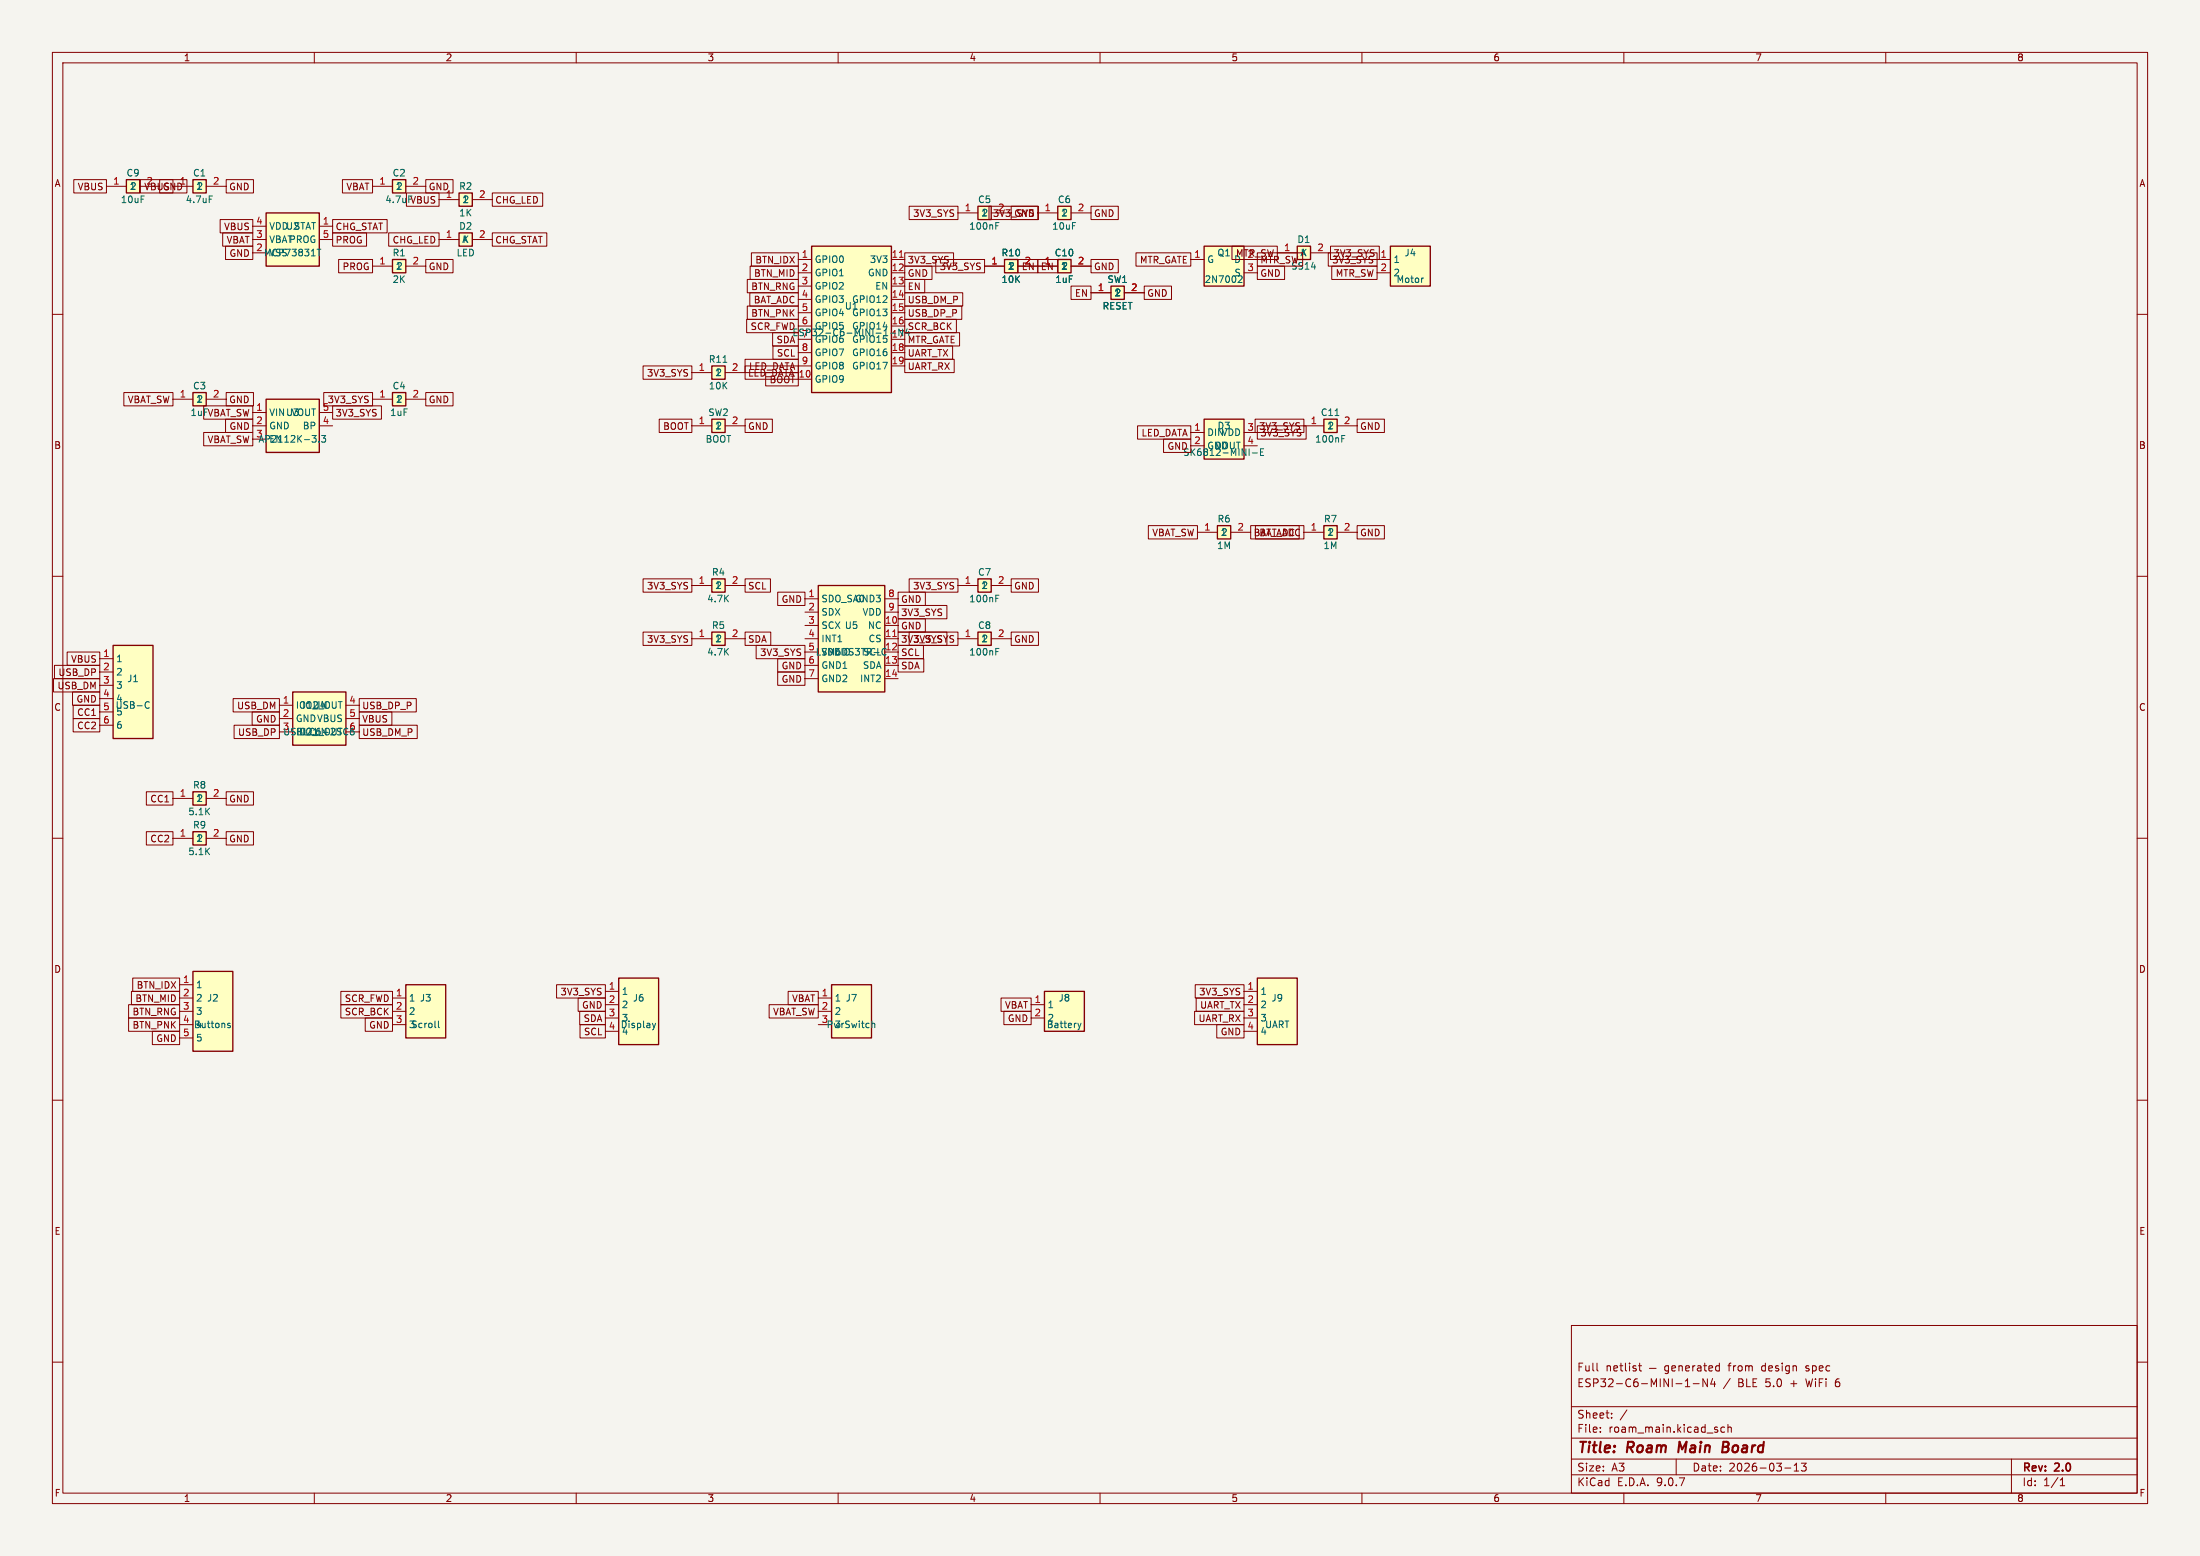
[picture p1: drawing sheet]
<svg xmlns="http://www.w3.org/2000/svg" width="420mm" height="297mm" viewBox="0 0 420 297" stroke-linecap="round" stroke-linejoin="round" font-family="sans-serif">
<path d="M0 0h420v297h-420z" fill="#f5f4ef" stroke="#f5f4ef" stroke-width=".19"/>
<g fill="none" stroke="#840000" stroke-width=".19">
<path d="M10 10h400v277h-400zM12 12h396v273h-396zM60 10v2M110 10v2M160 10v2M210 10v2M260 10v2M310 10v2M360 10v2M10 60h2M408 60h2M10 110h2"/>
<path d="M408 110h2M10 160h2M408 160h2M10 210h2M408 210h2M300 253h108v32h-108zM10 260h2M300 278.5h108M300 274.5h108M300 268.5h108M304.9 261.5l.2 .2M305.5 273.2v.2"/>
<path d="M305.5 272.5v.1M307.7 270.5v.2M307.7 269.8v.1M310.6 269.1l-1.3 1.9M312.8 260.7h.6M313 260.2v1.3l.4 .2M314.9 261.2h1.3M318.5 260.8l-.4-.1-.3 .3 .1 .6h.6M318.5 260.7v1.2l-.3 .3-.3-.1M319.2 261.2l.7-.2-.1-.2-.4-.1-.2 .2v.7h.6M320 278.5v3M320.5 260.8l.2-.1 .4 .1 .1 .9"/>
<path d="M320.5 260.7v1M321.7 264.7h.9M321.7 263.6l.5-.4v1.5M321.8 261.2l.7-.2-.1-.2-.4-.1-.2 .2 .1 .7h.5M323.2 260.7v1M323.2 264.1h1.2M323.6 260.7l-.3 .1-.1 .2M324.1 260.8h.6v.9M324.7 261l-.5 .1a.29 .29 0 0 0-.2 .3 .29 .29 0 0 0 .2 .3l.5-.1M325.2 260.7h.6M325.4 260.2v1.3l.4 .2M325.9 263.2v1.5l-.8-1.5v1.5"/>
<path d="M326.2 261.2l.7-.2v-.2l-.5-.1-.2 .2 .1 .7h.6M326.9 263.1l-.3 1.1h.9M327.3 263.7v1M328.2 260.8l-.4-.1-.3 .3 .2 .6h.5M328.2 260.2v1.5M329.2 272.5l-.4-.1-.3 .3 .2 .6h.5M329.9 272.5l.2-.1 .3 .1 .1 .9M329.9 271.9v1.5M330.3 263.1l-1.3 1.9M342.5 279.7l.4-.4v1.5M343.9 279.3h.9l-.5 .6 .4 .1v.6l-.2 .2-.6-.2M384 278.5v6.5"/>
<path d="M408 260h2M60 285v2M110 285v2M160 285v2M210 285v2M260 285v2M300 281.5h108M310 285v2M340.7 280.2h1.2M342.5 280.8h.9M360 285v2M393.3 283.6h.9"/>
<path d="M393.3 282.5l.4-.4v1.5"/>
</g>
<path d="M320.6 275.2l-.2 2M328.9 276.2h.7M329.6 276.2l.2 .1M329.7 275.2h-.7l-.2 2 .9-.1M329.8 276.1l-.2 .1" fill="none" stroke="#840000" stroke-width=".4"/>
<path d="M212.1 54.6h2.5v2.6h-2.5z" fill="#ffffc2"/>
<path d="M212.1 54.6h2.5v2.6h-2.5z" fill="none" stroke="#840000" stroke-width=".25"/>
<path d="M208.3 55.9h3.8M214.6 55.9h3.8" fill="none" stroke="#840000" stroke-width=".19"/>
<path d="M24.1 34.3h2.6v2.5h-2.6z" fill="#ffffc2"/>
<path d="M24.1 34.3h2.6v2.5h-2.6z" fill="none" stroke="#840000" stroke-width=".25"/>
<path d="M20.3 35.6h3.8M26.7 35.6h3.8" fill="none" stroke="#840000" stroke-width=".19"/>
<path d="M36.8 151.1h2.6v2.6h-2.6z" fill="#ffffc2"/>
<path d="M36.8 151.1h2.6v2.6h-2.6z" fill="none" stroke="#840000" stroke-width=".25"/>
<path d="M33 152.4h3.8M39.4 152.4h3.8" fill="none" stroke="#840000" stroke-width=".19"/>
<path d="M36.8 74.9h2.6v2.6h-2.6z" fill="#ffffc2"/>
<path d="M36.8 74.9h2.6v2.6h-2.6z" fill="none" stroke="#840000" stroke-width=".25"/>
<path d="M33 76.2h3.8M39.4 76.2h3.8" fill="none" stroke="#840000" stroke-width=".19"/>
<path d="M50.8 76.2h10.2v10.2h-10.2z" fill="#ffffc2"/>
<path d="M50.8 76.2h10.2v10.2h-10.2z" fill="none" stroke="#840000" stroke-width=".25"/>
<path d="M48.3 78.7h2.5M61 78.7h2.5M48.3 81.3h2.5M48.3 83.8h2.5M61 81.3h2.5" fill="none" stroke="#840000" stroke-width=".19"/>
<path d="M59.6 83.1h.8l-.5 .5M60.3 83.7v.6M60.9 84.3v.1M61.4 83.1h.8l-.5 .5 .4 .1v.6l-.2 .1-.5-.1" fill="none" stroke="#006464" stroke-width=".19"/>
<path d="M74.9 74.9h2.6v2.6h-2.6z" fill="#ffffc2"/>
<path d="M74.9 74.9h2.6v2.6h-2.6z" fill="none" stroke="#840000" stroke-width=".25"/>
<path d="M71.1 76.2h3.8M77.5 76.2h3.8" fill="none" stroke="#840000" stroke-width=".19"/>
<path d="M74.9 49.5h2.6v2.6h-2.6z" fill="#ffffc2"/>
<path d="M74.9 49.5h2.6v2.6h-2.6z" fill="none" stroke="#840000" stroke-width=".25"/>
<path d="M71.1 50.8h3.8M77.5 50.8h3.8" fill="none" stroke="#840000" stroke-width=".19"/>
<path d="M135.9 69.9h2.5v2.5h-2.5z" fill="#ffffc2"/>
<path d="M135.9 69.9h2.5v2.5h-2.5z" fill="none" stroke="#840000" stroke-width=".25"/>
<path d="M132.1 71.1h3.8M138.4 71.1h3.8" fill="none" stroke="#840000" stroke-width=".19"/>
<path d="M138 69.2h.8" fill="none" stroke="#006464" stroke-width=".19"/>
<path d="M50.8 40.6h10.2v10.2h-10.2z" fill="#ffffc2"/>
<path d="M50.8 40.6h10.2v10.2h-10.2z" fill="none" stroke="#840000" stroke-width=".25"/>
<path d="M48.3 43.2h2.5M48.3 45.7h2.5M48.3 48.3h2.5M61 43.2h2.5M61 45.7h2.5" fill="none" stroke="#840000" stroke-width=".19"/>
<path d="M60.5 47.6h.8M60.9 47.6v1.2" fill="none" stroke="#006464" stroke-width=".19"/>
<path d="M74.9 34.3h2.6v2.5h-2.6z" fill="#ffffc2"/>
<path d="M74.9 34.3h2.6v2.5h-2.6z" fill="none" stroke="#840000" stroke-width=".25"/>
<path d="M71.1 35.6h3.8M77.5 35.6h3.8" fill="none" stroke="#840000" stroke-width=".19"/>
<path d="M135.9 80h2.5v2.6h-2.5z" fill="#ffffc2"/>
<path d="M135.9 80h2.5v2.6h-2.5z" fill="none" stroke="#840000" stroke-width=".25"/>
<path d="M132.1 81.3h3.8M138.4 81.3h3.8" fill="none" stroke="#840000" stroke-width=".19"/>
<path d="M156.2 111.8h12.7v20.3h-12.7z" fill="#ffffc2"/>
<path d="M156.2 111.8h12.7v20.3h-12.7z" fill="none" stroke="#840000" stroke-width=".25"/>
<g fill="none" stroke="#840000" stroke-width=".19">
<path d="M153.7 114.3h2.5M153.7 116.8h2.5M153.7 119.4h2.5M168.9 114.3h2.5M168.9 116.8h2.5M168.9 119.4h2.5M153.7 121.9h2.5M153.7 124.5h2.5M153.7 127h2.5M153.7 129.5h2.5M168.9 121.9h2.5M168.9 124.5h2.5"/>
<path d="M168.9 127h2.5M168.9 129.5h2.5"/>
</g>
<path d="M170.4 121.5h.7" fill="none" stroke="#a90000" stroke-width=".19"/>
<path d="M135.9 120.7h2.5v2.5h-2.5z" fill="#ffffc2"/>
<path d="M135.9 120.7h2.5v2.5h-2.5z" fill="none" stroke="#840000" stroke-width=".25"/>
<path d="M132.1 121.9h3.8M138.4 121.9h3.8" fill="none" stroke="#840000" stroke-width=".19"/>
<path d="M135.9 110.5h2.5v2.5h-2.5z" fill="#ffffc2"/>
<path d="M135.9 110.5h2.5v2.5h-2.5z" fill="none" stroke="#840000" stroke-width=".25"/>
<path d="M132.1 111.8h3.8M138.4 111.8h3.8" fill="none" stroke="#840000" stroke-width=".19"/>
<path d="M186.7 120.7h2.5v2.5h-2.5z" fill="#ffffc2"/>
<path d="M186.7 120.7h2.5v2.5h-2.5z" fill="none" stroke="#840000" stroke-width=".25"/>
<path d="M182.9 121.9h3.8M189.2 121.9h3.8" fill="none" stroke="#840000" stroke-width=".19"/>
<path d="M190.1 124.4h.4M190.1 123.8h.6" fill="none" stroke="#006464" stroke-width=".19"/>
<path d="M186.7 110.5h2.5v2.5h-2.5z" fill="#ffffc2"/>
<path d="M186.7 110.5h2.5v2.5h-2.5z" fill="none" stroke="#840000" stroke-width=".25"/>
<path d="M182.9 111.8h3.8M189.2 111.8h3.8" fill="none" stroke="#840000" stroke-width=".19"/>
<path d="M190.1 114.2h.4M190.1 113.6h.6" fill="none" stroke="#006464" stroke-width=".19"/>
<path d="M154.9 47h15.3v27.9h-15.3z" fill="#ffffc2"/>
<path d="M154.9 47h15.3v27.9h-15.3z" fill="none" stroke="#840000" stroke-width=".25"/>
<g fill="none" stroke="#840000" stroke-width=".19">
<path d="M152.4 49.5h2.5M152.4 52.1h2.5M152.4 54.6h2.5M152.4 57.2h2.5M152.4 59.7h2.5M170.2 49.5h2.5M170.2 52.1h2.5M170.2 54.6h2.5M170.2 57.2h2.5M170.2 59.7h2.5M152.4 62.2h2.5M152.4 67.3h2.5"/>
<path d="M152.4 69.9h2.5M152.4 72.4h2.5M170.2 62.2h2.5M170.2 67.3h2.5M170.2 69.9h2.5M170.2 64.8h2.5"/>
</g>
<path d="M171.7 49.1h.7" fill="none" stroke="#a90000" stroke-width=".19"/>
<path d="M169.1 62.8v1.3M173.5 63.2v.9" fill="none" stroke="#006464" stroke-width=".19"/>
<path d="M158.7 188h7.7v10.1h-7.7z" fill="#ffffc2"/>
<path d="M158.7 188h7.7v10.1h-7.7z" fill="none" stroke="#840000" stroke-width=".25"/>
<path d="M156.2 190.5h2.5M156.2 193h2.5M156.2 195.6h2.5" fill="none" stroke="#840000" stroke-width=".19"/>
<path d="M166.5 195.4l.1-.1 .3 .1 .1 .8" fill="none" stroke="#006464" stroke-width=".19"/>
<path d="M87.6 36.8h2.6v2.6h-2.6z" fill="#ffffc2"/>
<path d="M87.6 36.8h2.6v2.6h-2.6z" fill="none" stroke="#840000" stroke-width=".25"/>
<path d="M83.8 38.1h3.8M90.2 38.1h3.8" fill="none" stroke="#840000" stroke-width=".19"/>
<path d="M199.4 189.2h7.6v7.7h-7.6z" fill="#ffffc2"/>
<path d="M199.4 189.2h7.6v7.7h-7.6z" fill="none" stroke="#840000" stroke-width=".25"/>
<path d="M196.8 191.8h2.6M196.8 194.3h2.6" fill="none" stroke="#840000" stroke-width=".19"/>
<path d="M205.8 195.3l.3 .9M206.1 196.2l-.2 .3M206.4 195.3l-.3 .9" fill="none" stroke="#006464" stroke-width=".19"/>
<path d="M240 186.7h7.6v12.7h-7.6z" fill="#ffffc2"/>
<path d="M240 186.7h7.6v12.7h-7.6z" fill="none" stroke="#840000" stroke-width=".25"/>
<path d="M237.5 189.2h2.5M237.5 191.8h2.5M237.5 194.3h2.5M237.5 196.9h2.5" fill="none" stroke="#840000" stroke-width=".19"/>
<path d="M77.5 188h7.6v10.1h-7.6z" fill="#ffffc2"/>
<path d="M77.5 188h7.6v10.1h-7.6z" fill="none" stroke="#840000" stroke-width=".25"/>
<path d="M74.9 190.5h2.6M74.9 193h2.6M74.9 195.6h2.6" fill="none" stroke="#840000" stroke-width=".19"/>
<path d="M83.7 194.9v1.1l.2 .2" fill="none" stroke="#006464" stroke-width=".19"/>
<path d="M87.6 44.5h2.6v2.5h-2.6z" fill="#ffffc2"/>
<path d="M87.6 44.5h2.6v2.5h-2.6z" fill="none" stroke="#840000" stroke-width=".25"/>
<path d="M83.8 45.7h3.8M90.2 45.7h3.8" fill="none" stroke="#840000" stroke-width=".19"/>
<path d="M201.9 49.5h2.6v2.6h-2.6z" fill="#ffffc2"/>
<path d="M201.9 49.5h2.6v2.6h-2.6z" fill="none" stroke="#840000" stroke-width=".25"/>
<path d="M198.1 50.8h3.8M204.5 50.8h3.8" fill="none" stroke="#840000" stroke-width=".19"/>
<path d="M36.8 185.4h7.6v15.3h-7.6z" fill="#ffffc2"/>
<path d="M36.8 185.4h7.6v15.3h-7.6z" fill="none" stroke="#840000" stroke-width=".25"/>
<path d="M34.3 188h2.5M34.3 190.5h2.5M34.3 193h2.5M34.3 195.6h2.5M34.3 198.1h2.5" fill="none" stroke="#840000" stroke-width=".19"/>
<path d="M43.5 195.6l.5 .3-.2 .3-.3-.1M43.9 195.4l-.3-.1-.1 .2" fill="none" stroke="#006464" stroke-width=".19"/>
<path d="M118.1 186.7h7.6v12.7h-7.6z" fill="#ffffc2"/>
<path d="M118.1 186.7h7.6v12.7h-7.6z" fill="none" stroke="#840000" stroke-width=".25"/>
<path d="M115.6 189.2h2.5M115.6 191.8h2.5M115.6 194.3h2.5M115.6 196.9h2.5" fill="none" stroke="#840000" stroke-width=".19"/>
<path d="M124.6 195.3l.3 .9M124.9 196.2l-.2 .3M125.2 195.3l-.3 .9" fill="none" stroke="#006464" stroke-width=".19"/>
<path d="M36.8 158.8h2.6v2.5h-2.6z" fill="#ffffc2"/>
<path d="M36.8 158.8h2.6v2.5h-2.6z" fill="none" stroke="#840000" stroke-width=".25"/>
<path d="M33 160h3.8M39.4 160h3.8" fill="none" stroke="#840000" stroke-width=".19"/>
<path d="M201.9 39.4h2.6v2.5h-2.6z" fill="#ffffc2"/>
<path d="M201.9 39.4h2.6v2.5h-2.6z" fill="none" stroke="#840000" stroke-width=".25"/>
<path d="M198.1 40.6h3.8M204.5 40.6h3.8" fill="none" stroke="#840000" stroke-width=".19"/>
<path d="M252.7 80h2.6v2.6h-2.6z" fill="#ffffc2"/>
<path d="M252.7 80h2.6v2.6h-2.6z" fill="none" stroke="#840000" stroke-width=".25"/>
<path d="M248.9 81.3h3.8M255.3 81.3h3.8" fill="none" stroke="#840000" stroke-width=".19"/>
<path d="M254.9 79.3h.7M256.1 83.7h.5M256.1 83.1h.7" fill="none" stroke="#006464" stroke-width=".19"/>
<path d="M21.6 123.2h7.6v17.8h-7.6z" fill="#ffffc2"/>
<path d="M21.6 123.2h7.6v17.8h-7.6z" fill="none" stroke="#840000" stroke-width=".25"/>
<path d="M19 125.7h2.6M19 128.3h2.6M19 130.8h2.6M19 133.4h2.6M19 135.9h2.6M19 138.4h2.6" fill="none" stroke="#840000" stroke-width=".19"/>
<path d="M27.9 134l.6 .1M28.5 135.1h-.6" fill="none" stroke="#006464" stroke-width=".19"/>
<path d="M36.8 34.3h2.6v2.5h-2.6z" fill="#ffffc2"/>
<path d="M36.8 34.3h2.6v2.5h-2.6z" fill="none" stroke="#840000" stroke-width=".25"/>
<path d="M33 35.6h3.8M39.4 35.6h3.8" fill="none" stroke="#840000" stroke-width=".19"/>
<path d="M39.9 37.4h.6" fill="none" stroke="#006464" stroke-width=".19"/>
<path d="M55.9 132.1h10.1v10.1h-10.1z" fill="#ffffc2"/>
<path d="M55.9 132.1h10.1v10.1h-10.1z" fill="none" stroke="#840000" stroke-width=".25"/>
<path d="M53.3 134.6h2.6M53.3 137.2h2.6M53.3 139.7h2.6M66 134.6h2.6M66 137.2h2.6M66 139.7h2.6" fill="none" stroke="#840000" stroke-width=".19"/>
<path d="M66.9 140l.2 .3 .4-.1 .1-.2" fill="none" stroke="#006464" stroke-width=".19"/>
<path d="M229.9 80h7.6v7.6h-7.6z" fill="#ffffc2"/>
<path d="M229.9 80h7.6v7.6h-7.6z" fill="none" stroke="#840000" stroke-width=".25"/>
<path d="M227.3 82.6h2.6M227.3 85.1h2.6M237.5 82.6h2.5M237.5 85.1h2.5" fill="none" stroke="#840000" stroke-width=".19"/>
<path d="M239.1 86.5h.9M240.6 86.3h.5M241.2 85.7h-.6v1.2h.6" fill="none" stroke="#006464" stroke-width=".19"/>
<path d="M265.4 47h7.6v7.6h-7.6z" fill="#ffffc2"/>
<path d="M265.4 47h7.6v7.6h-7.6z" fill="none" stroke="#840000" stroke-width=".25"/>
<path d="M262.9 49.5h2.5M262.9 52.1h2.5" fill="none" stroke="#840000" stroke-width=".19"/>
<path d="M271.6 53.1h.1" fill="none" stroke="#006464" stroke-width=".19"/>
<path d="M232.4 100.3h2.5v2.6h-2.5z" fill="#ffffc2"/>
<path d="M232.4 100.3h2.5v2.6h-2.5z" fill="none" stroke="#840000" stroke-width=".25"/>
<path d="M228.6 101.6h3.8M234.9 101.6h3.9" fill="none" stroke="#840000" stroke-width=".19"/>
<path d="M252.7 100.3h2.6v2.6h-2.6z" fill="#ffffc2"/>
<path d="M252.7 100.3h2.6v2.6h-2.6z" fill="none" stroke="#840000" stroke-width=".25"/>
<path d="M248.9 101.6h3.8M255.3 101.6h3.8" fill="none" stroke="#840000" stroke-width=".19"/>
<path d="M247.6 47h2.6v2.5h-2.6z" fill="#ffffc2"/>
<path d="M247.6 47h2.6v2.5h-2.6z" fill="none" stroke="#840000" stroke-width=".25"/>
<path d="M243.8 48.3h3.8M250.2 48.3h3.8" fill="none" stroke="#840000" stroke-width=".19"/>
<path d="M229.9 47h7.6v7.6h-7.6z" fill="#ffffc2"/>
<path d="M229.9 47h7.6v7.6h-7.6z" fill="none" stroke="#840000" stroke-width=".25"/>
<path d="M227.3 49.5h2.6M237.5 52.1h2.5" fill="none" stroke="#840000" stroke-width=".19"/>
<path d="M237.1 53.2l-.8 .7h.8" fill="none" stroke="#006464" stroke-width=".19"/>
<path d="M186.7 39.4h2.5v2.5h-2.5z" fill="#ffffc2"/>
<path d="M186.7 39.4h2.5v2.5h-2.5z" fill="none" stroke="#840000" stroke-width=".25"/>
<path d="M182.9 40.6h3.8M189.2 40.6h3.8" fill="none" stroke="#840000" stroke-width=".19"/>
<path d="M190.1 43.1h.4M190.1 42.5h.6" fill="none" stroke="#006464" stroke-width=".19"/>
<path d="M191.8 49.5h2.5v2.6h-2.5z" fill="#ffffc2"/>
<path d="M191.8 49.5h2.5v2.6h-2.5z" fill="none" stroke="#840000" stroke-width=".25"/>
<g fill="none" stroke="#840000" stroke-width=".19">
<path d="M14.1 34.3h6.2v2.5h-6.2zM26.8 34.3h6.2v2.5h-6.2zM30.5 34.3h5.2v2.5h-5.2zM43.2 34.3h5.2v2.5h-5.2zM65.4 34.3h5.7v2.5h-5.7zM77.6 36.8h6.2v2.6h-6.2zM81.3 34.3h5.2v2.5h-5.2zM94 36.8h9.6v2.6h-9.6zM173.6 39.4h9.3v2.5h-9.3zM188.8 39.4h9.3v2.5h-9.3zM193 39.4h5.2v2.5h-5.2zM208.3 39.4h5.2v2.5h-5.2z"/>
<path d="M42 41.9h6.3v2.6h-6.3zM42.5 44.4h5.8v2.6h-5.8zM43.1 47h5.2v2.5h-5.2zM63.5 44.4h6.5v2.6h-6.5zM63.5 41.9h10.4v2.6h-10.4zM64.6 49.5h6.5v2.6h-6.5zM74.2 44.4h9.6v2.6h-9.6zM81.3 49.5h5.2v2.6h-5.2zM94 44.4h10.4v2.6h-10.4zM142.7 58.4h9.7v2.6h-9.7zM142.7 53.3h9.7v2.6h-9.7zM143.1 55.9h9.3v2.5h-9.3z"/>
<path d="M143.2 50.8h9.2v2.5h-9.2zM143.4 48.3h9v2.5h-9zM172.7 48.3h9.3v2.5h-9.3zM172.7 50.8h5.2v2.5h-5.2zM172.7 58.4h10.9v2.6h-10.9zM172.7 55.9h11.1v2.5h-11.1zM172.7 53.3h3.8v2.6h-3.8zM178.6 49.5h9.4v2.6h-9.4zM188 50.8h3.8M194.3 49.5h3.8v2.6h-3.8zM194.3 50.8h7.6M198.1 49.5h3.8v2.6h-3.8z"/>
<path d="M204.5 54.6h3.8v2.6h-3.8zM204.5 50.8h3.8M208.3 49.5h5.2v2.6h-5.2zM208.3 55.9h3.8M214.6 55.9h3.8M216.9 48.3h10.4v2.5h-10.4zM218.4 54.6h5.2v2.6h-5.2zM235.2 47h8.6v2.5h-8.6zM240 50.8h5.2v2.5h-5.2zM240 48.3h8.7v2.5h-8.7zM253.6 48.3h9.3v2.5h-9.3zM254 47h9.3v2.5h-9.3z"/>
<path d="M254.2 50.8h8.7v2.5h-8.7zM255.3 50l-.2 .2-.6-.1M255.7 48.9l.4 1.3 .4-1.3M257.6 50l-.2 .2-.6-.1M257.8 50.3h1M259.8 50l-.3 .2-.5-.1M260.6 49.6v.6M262.1 50l-.3 .2-.5-.1M23.6 74.9h9.4v2.6h-9.4zM38.9 77.5h9.4v2.5h-9.4zM43.2 74.9h5.2v2.6h-5.2zM61.8 74.9h9.3v2.6h-9.3z"/>
<path d="M63.5 77.5h9.3v2.5h-9.3zM81.3 74.9h5.2v2.6h-5.2zM122.8 69.8h9.3v2.6h-9.3zM142.2 68.6h10.2v2.5h-10.2zM142.2 69.8h10.2v2.6h-10.2zM142.5 61h9.9v2.5h-9.9zM143.3 69.3v1.2M144.3 69.9h.4M144.9 69.3h-.6v1.2M146.1 70.2v-.8l-.6-.1v1.2M146.2 71.1h6.2v2.6h-6.2zM147.5 63.5h4.9v2.5h-4.9z"/>
<path d="M147.6 66h4.8v2.6h-4.8zM148.4 70.2l-.1-.8-.6-.1v1.2M148.8 70.5l.4-1.2 .4 1.2M148.9 70.2h.6M149.9 69.3h.7M150.3 69.3v1.2M150.9 70.5l.4-1.2 .4 1.2M151 70.2h.6M172.7 61h9.9v2.5h-9.9zM172.7 63.5h10.5v2.5h-10.5zM172.7 66h9.2v2.6h-9.2zM172.7 68.6h9.5v2.5h-9.5z"/>
<path d="M38.9 82.5h9.4v2.6h-9.4zM43.1 80h5.2v2.6h-5.2zM125.8 80h6.3v2.6h-6.3zM142.2 80h5.2v2.6h-5.2zM217.2 81.3h10.1v2.5h-10.1zM222.1 83.8h5.2v2.6h-5.2zM239.6 80h9.3v2.6h-9.3zM240 81.3h9.3v2.5h-9.3zM240.5 80.7h.8l-.4 .5 .4 .1v.4M241.7 80.7l.4 1.3 .4-1.3M242.8 80.7h.8l-.4 .5 .4 .1v.4M245.8 80.7h-.5l-.2 .2 .1 .3 .6 .4"/>
<path d="M246.2 80.7l.4 .6M246.6 81.3v.7M247 80.7l-.4 .6M248.1 80.7h-.5l-.2 .2 .1 .3 .6 .4M259.1 80h5.2v2.6h-5.2zM122.8 110.5h9.3v2.5h-9.3zM142.2 110.5h4.9v2.5h-4.9zM148.5 113h5.2v2.6h-5.2zM171.4 115.6h9.4v2.5h-9.4zM171.4 118.1h5.3v2.6h-5.3zM171.4 113h5.3v2.6h-5.3zM173.6 110.5h9.3v2.5h-9.3z"/>
<path d="M193 110.5h5.2v2.5h-5.2zM219.2 100.3h9.4v2.6h-9.4zM238.8 100.3h9.2v2.6h-9.2zM239.6 101.6h.5M239.7 100.3h9.2v2.6h-9.2zM240.1 101h-.5v1.3h.5M259.1 100.3h5.2v2.6h-5.2zM10.2 129.5h8.8v2.6h-8.8zM10.4 127h8.6v2.5h-8.6zM12.8 124.5h6.2v2.5h-6.2zM13.8 132.1h5.2v2.5h-5.2zM14 134.6h5v2.6h-5z"/>
<path d="M14 137.2h5v2.5h-5zM44.5 133.3h8.8v2.6h-8.8zM44.7 138.4h8.6v2.6h-8.6zM48.1 135.9h5.2v2.5h-5.2zM68.6 138.4h11.1v2.6h-11.1zM68.6 133.3h10.9v2.6h-10.9zM68.6 135.9h6.2v2.5h-6.2zM122.8 120.6h9.3v2.6h-9.3zM142.2 120.6h4.9v2.6h-4.9zM144.4 123.2h9.3v2.5h-9.3zM148.5 125.7h5.2v2.6h-5.2zM148.5 128.3h5.2v2.5h-5.2z"/>
<path d="M171.4 123.2h4.9v2.5h-4.9zM171.4 120.6h9.4v2.6h-9.4zM171.4 125.7h5v2.6h-5zM173.6 120.6h9.3v2.6h-9.3zM193 120.6h5.2v2.6h-5.2zM27.9 151.1h5.1v2.6h-5.1zM27.9 158.7h5.1v2.6h-5.1zM43.2 151.1h5.2v2.6h-5.2zM43.2 158.7h5.2v2.6h-5.2zM24.5 191.8h9.8v2.5h-9.8zM24.5 194.3h9.8v2.6h-9.8zM25.1 189.2h9.2v2.6h-9.2z"/>
<path d="M25.3 186.7h9v2.5h-9zM29.1 196.8h5.2v2.6h-5.2zM65.1 189.2h9.8v2.6h-9.8zM65.1 191.8h9.8v2.5h-9.8zM69.7 194.3h5.2v2.6h-5.2zM106.3 188h9.3v2.5h-9.3zM110.4 190.5h5.2v2.5h-5.2zM110.7 193h4.9v2.6h-4.9zM110.7 195.6h4.9v2.5h-4.9zM146.8 191.8h9.4v2.5h-9.4zM150.5 189.2h5.7v2.6h-5.7zM191.1 190.5h5.7v2.5h-5.7z"/>
<path d="M191.6 193h5.2v2.6h-5.2zM228.1 193h9.4v2.6h-9.4zM228.2 188h9.3v2.5h-9.3zM228.4 190.5h9.1v2.5h-9.1zM232.3 195.6h5.2v2.5h-5.2z"/>
</g>
<g font-size="2.8" fill="#840000">
<text x="301" y="277.9">Title:</text>
<text x="310.6" y="277.9">Roam</text>
<text x="321.3" y="277.9">Main</text>
<text x="330.4" y="277.9">Board</text>
</g>
<g font-size="2.1" fill="#840000">
<text x="301" y="262">Full</text>
<text x="306.5" y="262">netlist</text>
<text x="330.3" y="262">from</text>
<text x="336.7" y="262">design</text>
<text x="345.3" y="262">spec</text>
<text x="301" y="265">ESP32-C6-MINI-1-N4</text>
<text x="331.8" y="265">BLE 5.0</text>
<text x="342" y="265">+</text>
<text x="345.2" y="265">WiFi</text>
<text x="350.9" y="265">6</text>
<text x="301" y="273.7">File:</text>
<text x="301" y="271">Sheet:</text>
<text x="307.1" y="273.7">roam_main.kicad_sch</text>
<text x="301" y="281.1">Size:</text>
<text x="307.6" y="281.1">A3</text>
<text x="323" y="281.1">Date:</text>
<text x="330" y="281.1">2026-03-13</text>
<text x="386" y="281.3">Rev:</text>
<text x="392.4" y="281.3">2.0</text>
<text x="301" y="283.9">KiCad</text>
<text x="308.7" y="283.9">E.D.A.</text>
<text x="316.3" y="283.9">9.0.7</text>
<text x="386" y="283.9">Id:</text>
<text x="390.1" y="283.9">1/1</text>
</g>
<g font-size="1.8" fill="#840000">
<text x="35" y="11.9">1</text>
<text x="85" y="11.9">2</text>
<text x="135" y="11.9">3</text>
<text x="185" y="11.9">4</text>
<text x="235" y="11.9">5</text>
<text x="285" y="11.9">6</text>
<text x="335" y="11.9">7</text>
<text x="385" y="11.9">8</text>
<text x="10.3" y="35.9">A</text>
<text x="27.9" y="35.3">2</text>
<text x="34.2" y="35.3">1</text>
<text x="408.3" y="35.9">A</text>
<text x="14.7" y="36.5">VBUS</text>
<text x="27.4" y="36.5">VBUS</text>
<text x="31" y="36.5">GND</text>
<text x="43.7" y="36.5">GND</text>
<text x="66" y="36.5">VBAT</text>
<text x="73.5" y="39">4.7uFVBUS</text>
<text x="81.8" y="36.5">GND</text>
<text x="85" y="37.8">1</text>
<text x="94.5" y="39.1">CHG_LED</text>
<text x="174.2" y="41.6">3V3_SYS</text>
<text x="189.5" y="41.6">3V3_SYS</text>
<text x="190.4" y="40.4">2</text>
<text x="193.5" y="41.6">GND</text>
<text x="208.8" y="41.6">GND</text>
<text x="42.7" y="44.1">VBUS</text>
<text x="43.2" y="46.7">VBAT</text>
<text x="64" y="46.7">PROG</text>
<text x="64" y="44.1">CHG_STAT</text>
<text x="74.9" y="46.7">CHG_LED</text>
<text x="94.5" y="46.7">CHG_STAT</text>
<text x="43.7" y="49.2">GND</text>
<text x="65.3" y="51.8">PROG</text>
<text x="81.8" y="51.8">GND</text>
<text x="143.9" y="53">BTN_MID</text>
<text x="144.1" y="50.5">BTN_IDX</text>
<text x="173.2" y="50.5">3V3_SYS</text>
<text x="173.2" y="53">GND</text>
<text x="179.3" y="51.8">3V3_SYS</text>
<text x="195" y="51.8">EN EN</text>
<text x="208.8" y="51.8">GND</text>
<text x="217.5" y="50.5">MTR_GATE</text>
<text x="232.3" y="49.1">Q1 MTR_SW</text>
<text x="238.1" y="49.3">2</text>
<text x="240.5" y="53">GND</text>
<text x="240.5" y="50.5">MTR_SW</text>
<text x="246.4" y="51.7">SS14</text>
<text x="254.5" y="49.2">3V3_SYS</text>
<text x="254.9" y="53">MTR_SW</text>
<text x="143.3" y="55.6">BTN_RNG</text>
<text x="143.8" y="58.1">BAT_ADC</text>
<text x="173.2" y="58.1">USB_DM_P</text>
<text x="173.2" y="55.6">EN</text>
<text x="205.1" y="56.8">EN</text>
<text x="218.9" y="56.8">GND</text>
<text x="143.2" y="63.2">SCR_FWD</text>
<text x="143.3" y="60.6">BTN_PNK</text>
<text x="148.2" y="65.7">SDA</text>
<text x="173.2" y="60.6">USB_DP_P</text>
<text x="173.2" y="63.2">SCR_BCK</text>
<text x="173.2" y="65.7">MTR_GATE</text>
<text x="148.2" y="68.3">SCL</text>
<text x="173.2" y="68.3">UART_TX</text>
<text x="173.2" y="70.8">UART_RX</text>
<text x="24.3" y="77.2">VBAT_SW</text>
<text x="43.7" y="77.2">GND</text>
<text x="62.5" y="77.2">3V3_SYS</text>
<text x="81.8" y="77.2">GND</text>
<text x="123.4" y="72.1">3V3_SYS</text>
<text x="142.7" y="72.1">LED_DATA 10</text>
<text x="146.8" y="73.3">BOOT</text>
<text x="36.3" y="79.6">1uFVBAT_SW</text>
<text x="43.7" y="82.2">GND</text>
<text x="61.5" y="78.5">5</text>
<text x="64" y="79.7">3V3_SYS</text>
<text x="126.5" y="82.2">BOOT</text>
<text x="142.7" y="82.2">GND</text>
<text x="217.8" y="83.5">LED_DATA</text>
<text x="240.5" y="83.5">3V3_SYS</text>
<text x="259.6" y="82.2">GND</text>
<text x="10.3" y="85.9">B</text>
<text x="39.5" y="84.8">VBAT_SW</text>
<text x="222.8" y="86">GND</text>
<text x="408.2" y="85.9">B</text>
<text x="219.9" y="102.6">VBAT_SW</text>
<text x="240.3" y="102.6">BAT_ADC</text>
<text x="259.6" y="102.6">GND</text>
<text x="123.4" y="112.7">3V3_SYS</text>
<text x="142.7" y="112.7">SCL</text>
<text x="174.2" y="112.7">3V3_SYS</text>
<text x="193.5" y="112.7">GND</text>
<text x="149.1" y="115.3">GND</text>
<text x="171.9" y="117.8">3V3_SYS</text>
<text x="171.9" y="115.3">GND</text>
<text x="123.4" y="122.9">3V3_SYS</text>
<text x="142.7" y="122.9">SDA</text>
<text x="145" y="125.4">3V3_SYS</text>
<text x="171.9" y="125.4">SCL</text>
<text x="171.9" y="122.9">3V3_SYS</text>
<text x="171.9" y="120.3">GND</text>
<text x="174.2" y="122.9">3V3_SYS</text>
<text x="193.5" y="122.9">GND</text>
<text x="10.9" y="131.8">USB_DM</text>
<text x="11.1" y="129.2">USB_DP</text>
<text x="13.5" y="126.7">VBUS</text>
<text x="149.1" y="128">GND</text>
<text x="149.1" y="130.5">GND</text>
<text x="171.9" y="128">SDA</text>
<text x="10.3" y="135.9">C</text>
<text x="14.5" y="134.3">GND</text>
<text x="14.6" y="136.8">CC1</text>
<text x="45.2" y="135.6">USB_DM</text>
<text x="69.1" y="135.6">USB_DP_P</text>
<text x="408.2" y="135.9">C</text>
<text x="14.6" y="139.4">CC2</text>
<text x="45.3" y="140.7">USB_DP</text>
<text x="48.8" y="138.1">GND</text>
<text x="69.1" y="140.7">USB_DM_P</text>
<text x="69.1" y="138.1">VBUS</text>
<text x="28.6" y="153.4">CC1</text>
<text x="43.7" y="153.4">GND</text>
<text x="28.6" y="161">CC2</text>
<text x="43.7" y="161">GND</text>
<text x="10.3" y="185.9">D</text>
<text x="408.2" y="185.9">D</text>
<text x="25.7" y="191.5">BTN_MID</text>
<text x="26" y="188.9">BTN_IDX</text>
<text x="65.7" y="191.5">SCR_FWD</text>
<text x="106.9" y="190.2">3V3_SYS</text>
<text x="151.1" y="191.5">VBAT</text>
<text x="228.8" y="190.2">3V3_SYS</text>
<text x="25.2" y="194">BTN_RNG</text>
<text x="25.2" y="196.5">BTN_PNK</text>
<text x="65.7" y="194">SCR_BCK</text>
<text x="70.4" y="196.5">GND</text>
<text x="111" y="192.7">GND</text>
<text x="111.3" y="195.3">SDA</text>
<text x="111.4" y="197.8">SCL</text>
<text x="147.5" y="194">VBAT_SW</text>
<text x="191.8" y="192.7">VBAT</text>
<text x="192.3" y="195.3">GND</text>
<text x="228.7" y="195.3">UART_RX</text>
<text x="229" y="192.7">UART_TX</text>
<text x="232.9" y="197.8">GND</text>
<text x="29.7" y="199.1">GND</text>
<text x="10.3" y="235.9">E</text>
<text x="408.3" y="235.9">E</text>
<text x="10.3" y="285.9">F</text>
<text x="35" y="286.9">1</text>
<text x="85" y="286.9">2</text>
<text x="135" y="286.9">3</text>
<text x="185" y="286.9">4</text>
<text x="235" y="286.9">5</text>
<text x="285" y="286.9">6</text>
<text x="335" y="286.9">7</text>
<text x="385" y="286.9">8</text>
<text x="408.3" y="285.9">F</text>
</g>
<g font-size="1.8" fill="#a90000">
<text x="21.5" y="35.3">1</text>
<text x="40.6" y="35.3">2</text>
<text x="72.3" y="35.3">1</text>
<text x="78.7" y="35.3">2</text>
<text x="91.4" y="37.8">2</text>
<text x="184.1" y="40.4">1</text>
<text x="199.3" y="40.4">1</text>
<text x="205.7" y="40.4">2</text>
<text x="48.8" y="42.9">4</text>
<text x="48.8" y="45.5">3</text>
<text x="61.5" y="42.9">1</text>
<text x="61.5" y="45.5">5</text>
<text x="85" y="45.5">1</text>
<text x="91.4" y="45.5">2</text>
<text x="48.8" y="48">2</text>
<text x="72.3" y="50.5">1</text>
<text x="78.7" y="50.5">2</text>
<text x="153" y="49.3">1</text>
<text x="153" y="51.8">2</text>
<text x="170.1" y="49.3">11</text>
<text x="170.1" y="51.8">12</text>
<text x="189.2" y="50.5">1</text>
<text x="195.5" y="50.5">2</text>
<text x="199.3" y="50.5">1</text>
<text x="205.7" y="50.5">2</text>
<text x="227.9" y="49.3">1</text>
<text x="238.1" y="51.8">3</text>
<text x="245" y="48">1</text>
<text x="251.4" y="48">2</text>
<text x="263.5" y="49.3">1</text>
<text x="263.5" y="51.8">2</text>
<text x="153" y="54.4">3</text>
<text x="153" y="56.9">4</text>
<text x="153" y="59.4">5</text>
<text x="170.1" y="54.4">13</text>
<text x="170.1" y="56.9">14</text>
<text x="170.1" y="59.4">15</text>
<text x="209.5" y="55.6">1</text>
<text x="215.8" y="55.6">2</text>
<text x="153" y="62">6</text>
<text x="170.1" y="62">16</text>
<text x="133.3" y="70.9">1</text>
<text x="139.6" y="70.9">2</text>
<text x="153" y="67.1">8</text>
<text x="153" y="69.6">9</text>
<text x="170.1" y="67.1">18</text>
<text x="170.1" y="69.6">19</text>
<text x="34.2" y="75.9">1</text>
<text x="40.6" y="75.9">2</text>
<text x="72.3" y="75.9">1</text>
<text x="78.7" y="75.9">2</text>
<text x="48.8" y="78.5">1</text>
<text x="48.8" y="81">2</text>
<text x="61.5" y="81">4</text>
<text x="133.3" y="81">1</text>
<text x="139.6" y="81">2</text>
<text x="227.9" y="82.3">1</text>
<text x="238.1" y="82.3">3</text>
<text x="250.1" y="81">1</text>
<text x="256.5" y="81">2</text>
<text x="227.9" y="84.8">2</text>
<text x="238.1" y="84.8">4</text>
<text x="229.8" y="101.3">1</text>
<text x="236.1" y="101.3">2</text>
<text x="250.1" y="101.3">1</text>
<text x="256.5" y="101.3">2</text>
<text x="133.3" y="111.5">1</text>
<text x="139.6" y="111.5">2</text>
<text x="184.1" y="111.5">1</text>
<text x="190.4" y="111.5">2</text>
<text x="154.2" y="114">1</text>
<text x="154.2" y="116.6">2</text>
<text x="154.2" y="119.1">3</text>
<text x="168.9" y="119.1">10</text>
<text x="169.5" y="114">8</text>
<text x="169.5" y="116.6">9</text>
<text x="19.6" y="125.5">1</text>
<text x="133.3" y="121.7">1</text>
<text x="139.6" y="121.7">2</text>
<text x="154.2" y="121.7">4</text>
<text x="154.2" y="124.2">5</text>
<text x="168.9" y="121.7">11</text>
<text x="184.1" y="121.7">1</text>
<text x="190.4" y="121.7">2</text>
<text x="19.6" y="128">2</text>
<text x="19.6" y="130.6">3</text>
<text x="154.2" y="126.7">6</text>
<text x="154.2" y="129.3">7</text>
<text x="168.9" y="129.3">14</text>
<text x="19.6" y="133.1">4</text>
<text x="19.6" y="135.6">5</text>
<text x="53.9" y="134.4">1</text>
<text x="53.9" y="136.9">2</text>
<text x="66.6" y="134.4">4</text>
<text x="66.6" y="136.9">5</text>
<text x="19.6" y="138.2">6</text>
<text x="34.2" y="152.1">1</text>
<text x="40.6" y="152.1">2</text>
<text x="34.2" y="159.8">1</text>
<text x="40.6" y="159.8">2</text>
<text x="34.9" y="187.7">1</text>
<text x="34.9" y="190.2">2</text>
<text x="75.5" y="190.2">1</text>
<text x="116.1" y="189">1</text>
<text x="116.1" y="191.5">2</text>
<text x="156.8" y="190.2">1</text>
<text x="197.4" y="191.5">1</text>
<text x="238.1" y="189">1</text>
<text x="238.1" y="191.5">2</text>
<text x="34.9" y="192.8">3</text>
<text x="34.9" y="195.3">4</text>
<text x="34.9" y="197.9">5</text>
<text x="75.5" y="192.8">2</text>
<text x="75.5" y="195.3">3</text>
<text x="116.1" y="194.1">3</text>
<text x="116.1" y="196.6">4</text>
<text x="156.8" y="192.8">2</text>
<text x="156.8" y="195.3">3</text>
<text x="197.4" y="194.1">2</text>
<text x="238.1" y="194.1">3</text>
<text x="238.1" y="196.6">4</text>
</g>
<g font-size="1.8" fill="#006464">
<text x="24.1" y="33.9">C9</text>
<text x="36.8" y="33.9">C1</text>
<text x="74.9" y="33.9">C2</text>
<text x="23" y="39">10uF</text>
<text x="24.6" y="36.4">1</text>
<text x="35.4" y="39">4.7uF</text>
<text x="37.3" y="36.4">1</text>
<text x="75.4" y="36.4">1</text>
<text x="87.6" y="36.4">R2</text>
<text x="87.6" y="41.5">1K</text>
<text x="88.1" y="39">1</text>
<text x="186.6" y="39">C5</text>
<text x="187.2" y="41.5">1</text>
<text x="201.9" y="39">C6</text>
<text x="202.4" y="41.5">1</text>
<text x="51.3" y="44">VDDU2STAT</text>
<text x="51.3" y="46.6">VBAT</text>
<text x="55.1" y="46.6">PROG</text>
<text x="87.6" y="44">D2</text>
<text x="88.2" y="46.6">K</text>
<text x="184.9" y="44">100nF</text>
<text x="200.8" y="44">10uF</text>
<text x="247.6" y="46.6">D1</text>
<text x="50.3" y="49.1">MCP73831T</text>
<text x="51.3" y="49.1">VSS</text>
<text x="74.9" y="49.1">R1</text>
<text x="75.4" y="51.7">1</text>
<text x="87.1" y="49.1">LED</text>
<text x="155.4" y="50.4">GPIO0</text>
<text x="155.4" y="52.9">GPIO1</text>
<text x="165.6" y="52.9">GND</text>
<text x="166" y="50.4">3V3</text>
<text x="191.1" y="49.1">R10</text>
<text x="192.3" y="51.7">1</text>
<text x="201.3" y="49.1">C10</text>
<text x="202.4" y="51.7">1</text>
<text x="230.4" y="50.4">G</text>
<text x="235.5" y="50.4">D</text>
<text x="235.6" y="52.9">S</text>
<text x="248.2" y="49.1">K</text>
<text x="265.9" y="50.4">1</text>
<text x="265.9" y="52.9">2</text>
<text x="268" y="49.1">J4</text>
<text x="74.9" y="54.2">2K</text>
<text x="155.4" y="55.5">GPIO2</text>
<text x="155.4" y="58">GPIO3</text>
<text x="161.2" y="59.3">U1</text>
<text x="162.6" y="58">GPIO12</text>
<text x="167" y="55.5">EN</text>
<text x="191.1" y="54.2">10K</text>
<text x="201.4" y="54.2">1uF</text>
<text x="210.4" y="59.3">RESET</text>
<text x="211.3" y="54.2">SW1</text>
<text x="212.6" y="56.7">1</text>
<text x="229.9" y="54.2">2N7002</text>
<text x="266.5" y="54.2">Motor</text>
<text x="151.2" y="64.4">ESP32-C6-MINI-1-N4</text>
<text x="153" y="64.5">7</text>
<text x="155.4" y="60.6">GPIO4</text>
<text x="155.4" y="63.1">GPIO5</text>
<text x="155.4" y="65.6">GPIO6</text>
<text x="162.6" y="60.6">GPIO13</text>
<text x="162.6" y="63.1">GPIO14</text>
<text x="162.6" y="65.6">GPIO15</text>
<text x="170.1" y="64.5">17</text>
<text x="135.2" y="69.4">R11</text>
<text x="136.4" y="72">1</text>
<text x="155.4" y="68.2">GPIO7</text>
<text x="155.4" y="70.7">GPIO8</text>
<text x="162.6" y="68.2">GPIO16</text>
<text x="162.6" y="70.7">GPIO17</text>
<text x="36.8" y="74.5">C3</text>
<text x="37.3" y="77.1">1</text>
<text x="74.9" y="74.5">C4</text>
<text x="75.4" y="77.1">1</text>
<text x="135.2" y="74.5">10K</text>
<text x="155.4" y="73.3">GPIO9</text>
<text x="48.8" y="83.6">3</text>
<text x="51.3" y="79.6">VINU3</text>
<text x="51.3" y="82.1">GND</text>
<text x="55.5" y="79.6">VOUT</text>
<text x="57.7" y="82.1">BP</text>
<text x="74.4" y="79.6">1uF</text>
<text x="135.1" y="79.6">SW2</text>
<text x="136.4" y="82.1">1</text>
<text x="230.4" y="83.4">DINVDD</text>
<text x="232.3" y="82.1">D3</text>
<text x="252.1" y="79.6">C11</text>
<text x="253.2" y="82.1">1</text>
<text x="49.2" y="84.7">AP2112K-3.3</text>
<text x="51.3" y="84.7">EN</text>
<text x="134.6" y="84.7">BOOT</text>
<text x="225.8" y="87.2">SK6812-MINI-E</text>
<text x="230.4" y="86">GND</text>
<text x="231.9" y="86">DOUT</text>
<text x="251" y="84.7">100nF</text>
<text x="232.3" y="99.9">R6</text>
<text x="252.7" y="99.9">R7</text>
<text x="232.2" y="105">1M</text>
<text x="232.9" y="102.5">1</text>
<text x="252.6" y="105">1M</text>
<text x="253.2" y="102.5">1</text>
<text x="135.8" y="110.1">R4</text>
<text x="136.4" y="112.6">1</text>
<text x="186.6" y="110.1">C7</text>
<text x="187.2" y="112.6">1</text>
<text x="134.9" y="115.2">4.7K</text>
<text x="156.7" y="115.2">SDO_SA0</text>
<text x="156.7" y="117.7">SDX</text>
<text x="163.1" y="115.2">GND3</text>
<text x="164.6" y="117.7">VDD</text>
<text x="184.9" y="115.2">100nF</text>
<text x="134.9" y="125.3">4.7K</text>
<text x="135.8" y="120.2">R5</text>
<text x="136.4" y="122.8">1</text>
<text x="155.6" y="125.3">LSM6DS3TR-C</text>
<text x="156.7" y="120.2">SCX U5</text>
<text x="156.7" y="122.8">INT1</text>
<text x="156.7" y="125.3">VDDIO</text>
<text x="164.7" y="125.3">SCL</text>
<text x="165.6" y="120.2">NC</text>
<text x="165.7" y="122.8">CS</text>
<text x="168.9" y="124.2">12</text>
<text x="184.9" y="125.3">100nF</text>
<text x="186.6" y="120.2">C8</text>
<text x="187.2" y="122.8">1</text>
<text x="22.1" y="126.6">1</text>
<text x="22.1" y="129.1">2</text>
<text x="22.1" y="131.7">3</text>
<text x="24.2" y="130.4">J1</text>
<text x="156.7" y="127.9">GND1</text>
<text x="156.7" y="130.4">GND2</text>
<text x="164.1" y="130.4">INT2</text>
<text x="164.6" y="127.9">SDA</text>
<text x="168.9" y="126.7">13</text>
<text x="22" y="135.5">USB-C</text>
<text x="22.1" y="134.2">4</text>
<text x="22.1" y="136.8">5</text>
<text x="56.4" y="135.5">IO1_IN</text>
<text x="57.6" y="135.5">IO2_OUT</text>
<text x="59.6" y="135.5">U4</text>
<text x="22.1" y="139.3">6</text>
<text x="53.9" y="139.4">3</text>
<text x="54" y="140.6">USBLC6-2SC6</text>
<text x="56.4" y="138">GNDVBUS</text>
<text x="56.4" y="140.6">IO2_IN</text>
<text x="57.6" y="140.6">IO1_OUT</text>
<text x="66.6" y="139.4">6</text>
<text x="35.9" y="155.8">5.1K</text>
<text x="36.8" y="150.7">R8</text>
<text x="37.3" y="153.3">1</text>
<text x="36.8" y="158.3">R9</text>
<text x="37.3" y="160.9">1</text>
<text x="35.9" y="163.4">5.1K</text>
<text x="37.3" y="188.8">1</text>
<text x="37.3" y="191.4">2 J2</text>
<text x="78" y="191.4">1 J3</text>
<text x="118.6" y="190.1">1</text>
<text x="120.7" y="191.4">J6</text>
<text x="159.3" y="191.4">1 J7</text>
<text x="202" y="191.4">J8</text>
<text x="240.5" y="190.1">1</text>
<text x="242.6" y="191.4">J9</text>
<text x="36.9" y="196.4">Buttons</text>
<text x="37.3" y="193.9">3</text>
<text x="37.3" y="196.4">4</text>
<text x="78" y="193.9">2</text>
<text x="78" y="196.4">3Scroll</text>
<text x="118.4" y="196.4">Display</text>
<text x="118.6" y="192.6">2</text>
<text x="118.6" y="195.2">3</text>
<text x="118.6" y="197.7">4</text>
<text x="157.7" y="196.4">PwrSwitch</text>
<text x="159.3" y="193.9">2</text>
<text x="159.3" y="196.4">3</text>
<text x="199.7" y="196.4">Battery</text>
<text x="199.9" y="192.6">1</text>
<text x="199.9" y="195.2">2</text>
<text x="240.5" y="192.6">2</text>
<text x="240.5" y="195.2">3</text>
<text x="240.5" y="197.7">4</text>
<text x="241.4" y="196.4">UART</text>
<text x="37.3" y="199">5</text>
</g>
</svg>
